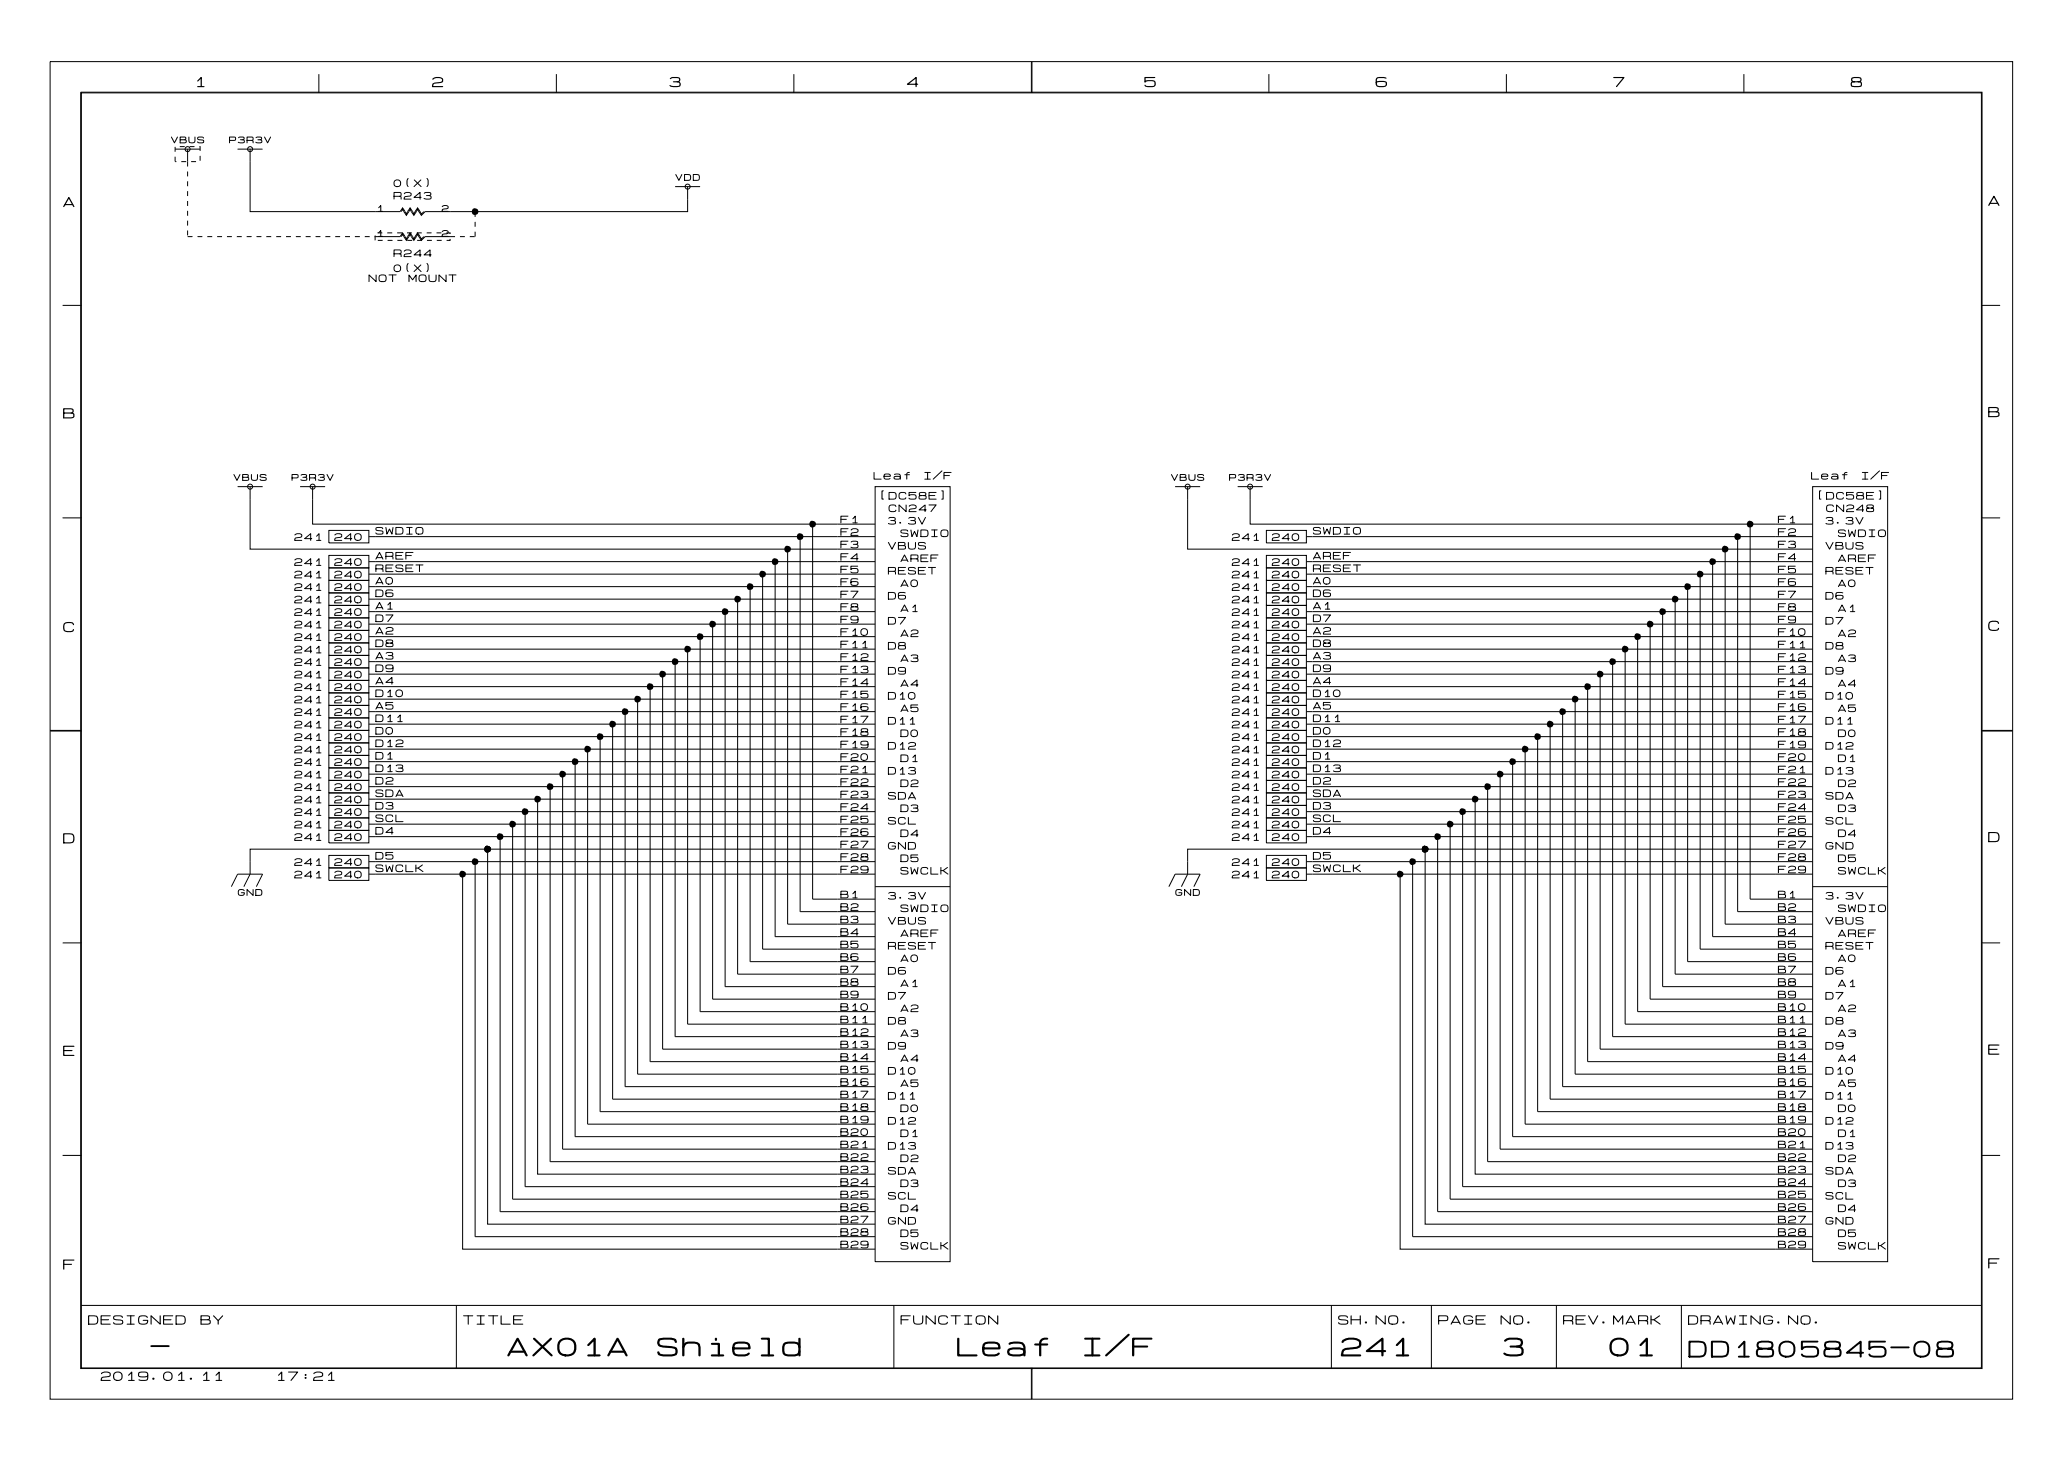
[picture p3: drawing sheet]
<svg xmlns="http://www.w3.org/2000/svg" width="297mm" height="210mm" viewBox="0 0 297 210" stroke-linecap="round" stroke-linejoin="round" font-family="sans-serif">
<g fill="none" stroke="#000" stroke-width=".14">
<path d="M7.2 8.9h282v192.1h-282zM11.6 13.3h273.2v183.3h-273.2zM11.7 13.3h273v183.2h-273zM45.8 10.6v2.7M79.9 10.6v2.7M114.1 10.6v2.7M148.2 8.9v4.4M148.3 8.9v4.4M182.3 10.6v2.7M216.4 10.6v2.7M250.6 10.6v2.7M25.2 21.4h3.5"/>
<path d="M25.2 21.1v.7M25.2 22.5v.7h.1M25.8 21.1h.7M26 23.2h.8M27 21.4v2.5M27 34h.7M27 24.6v.7M27 26v.8M27 27.5v.7M27 28.9v.7M27 30.3v.7M27 31.7v.7"/>
<path d="M27 33.1v.7M27.2 21.1h.8M27.5 23.2h.7M28.4 34h.7M28.7 21.1h.1v.6M28.8 22.4v.7M29.8 34h.7M31.2 34h.7M32.6 34h.7M34 34h.7M34.1 21.4h3.6M35.4 34h.7"/>
<path d="M35.9 21.4v9h21.6l.3-.5 .6 .9 .5-.9 .6 .9 .5-.9 .5 .9 .4-.4M36.9 34h.7M38.3 34h.7M39.7 34h.7M41.1 34h.7M42.5 34h.7M43.9 34h.7M45.3 34h.7M46.8 34h.7M48.2 34h.7M49.6 34h.7M51 34h.7"/>
<path d="M52.4 34h.7M53.8 34h3.7l.3-.5 .6 .9 .5-.9 .6 .9 .5-.9 .5 .9 .4-.4M53.9 33.8v.7M54.2 33.5h.7M54.3 34.5h.7M55.6 33.5h.8M55.7 34.5h.7M57.1 33.5h.7M57.1 34.5h.7M58.5 33.5h.7M58.5 34.5h.7M59.9 33.5h.7"/>
<path d="M59.9 34.5h.7M61.3 33.5h.7M61.3 34.5h.7M62.7 33.5h.7M62.8 34.5h.7M64.1 33.5h.6v.1M64.7 34.3v.2h-.5M65.4 34h-4.3l-.6 .5-.5-.9-.5 .9-.6-.9-.5 .9-.6-.9-.1 .4M66.1 34h.7M67.5 34h.7M68.3 30.5v.7M68.3 31.9v.7"/>
<path d="M68.3 33.3v.7M97 26.8h3.6M98.8 26.8v3.6h-37.7l-.6 .5-.5-.9-.5 .9-.6-.9-.5 .9-.6-.9-.1 .4M9 43.9h2.7M284.7 43.9h2.7M9 74.4h2.7M34.1 69.9h3.6M35.9 71.7v7.2h89.8M35.9 69.9v1.8M43.1 69.9h3.6M44.9 71.7v3.6h80.8M44.9 69.9v1.8"/>
<path d="M47.2 76.2h5.8v1.8h-5.8zM47.2 79.8h5.8v1.8h-5.8zM53 77.1h.9M113.2 78.9v53.9h12.5M115 77.1v53.9h10.7M116.8 75.3v53.9h8.9M125.7 69.9h10.8v111.4h-10.8zM125.7 77.1h-71.8M168.8 69.9h3.6M170.6 69.9v1.8M170.6 71.7v7.2h89.8M177.8 69.9h3.6"/>
<path d="M179.6 71.7v3.6h80.8M179.6 69.9v1.8M181.9 79.8h5.8v1.8h-5.8zM181.9 76.2h5.8v1.8h-5.8zM247.9 78.9v53.9h12.5M249.7 77.1v53.9h10.7M251.4 75.3v53.9h9M255 77.1h5.4M255 77.1h-67.3M260.4 69.9h10.8v111.4h-10.8zM284.7 74.4h2.7M47.2 88.8h5.8v1.8h-5.8z"/>
<path d="M47.2 81.6h5.8v1.8h-5.8zM47.2 99.5h5.8v1.8h-5.8zM47.2 94.2h5.8v1.8h-5.8zM47.2 90.6h5.8v1.8h-5.8zM47.2 83.4h5.8v1.8h-5.8zM47.2 97.8h5.8v1.7h-5.8zM47.2 87h5.8v1.8h-5.8zM47.2 85.2h5.8v1.8h-5.8zM47.2 96h5.8v1.8h-5.8zM47.2 92.4h5.8v1.8h-5.8zM53 82.5h72.7M53 89.7h.9"/>
<path d="M53.9 89.7h71.8M93.4 98.7v53.8h32.3M95.2 96.9v53.8h30.5M97 95.1v53.8h28.7M98.8 93.3v53.8h26.9M100.6 91.5v53.8h25.1M102.4 89.7v53.8h23.3M104.2 87.9v53.9h21.5M106 86.1v53.9h19.7M107.8 84.3v53.9h17.9M109.6 82.5v53.9h16.1M111.4 80.7v53.9h14.3"/>
<path d="M125.7 95.1h-72.7M125.7 91.5h-72.7M125.7 86.1h-72.7M125.7 87.9h-72.7M125.7 84.3h-72.7M125.7 80.7h-72.7M125.7 93.3h-72.7M125.7 96.9h-72.7M125.7 98.7h-72.7M181.9 85.2h5.8v1.8h-5.8zM181.9 96h5.8v1.8h-5.8zM181.9 81.6h5.8v1.8h-5.8z"/>
<path d="M181.9 99.5h5.8v1.8h-5.8zM181.9 97.8h5.8v1.7h-5.8zM181.9 94.2h5.8v1.8h-5.8zM181.9 88.8h5.8v1.8h-5.8zM181.9 83.4h5.8v1.8h-5.8zM181.9 87h5.8v1.8h-5.8zM181.9 90.6h5.8v1.8h-5.8zM181.9 92.4h5.8v1.8h-5.8zM187.7 98.7h72.7M187.7 84.3h.9M188.6 84.3h66.4M228.1 98.7v53.8h32.3"/>
<path d="M229.9 96.9v53.8h30.5M231.7 95.1v53.8h28.7M233.5 93.3v53.8h26.9M235.3 91.5v53.8h25.1M237.1 89.7v53.8h23.3M238.9 87.9v53.9h21.5M240.7 86.1v53.9h19.7M242.5 84.3v53.9h17.9M244.3 82.5v53.9h16.1M246.1 80.7v53.9h14.3M255 84.3h5.4M260.4 96.9h-72.7"/>
<path d="M260.4 93.3h-72.7M260.4 80.7h-72.7M260.4 82.5h-72.7M260.4 87.9h-72.7M260.4 86.1h-72.7M260.4 91.5h-72.7M260.4 89.7h-72.7M260.4 95.1h-72.7M7.2 105h4.5M7.2 104.9h4.5M47.2 106.7h5.8v1.8h-5.8zM47.2 117.5h5.8v1.8h-5.8z"/>
<path d="M47.2 110.3h5.8v1.8h-5.8zM47.2 104.9h5.8v1.8h-5.8zM47.2 103.1h5.8v1.8h-5.8zM47.2 113.9h5.8v1.8h-5.8zM47.2 101.3h5.8v1.8h-5.8zM47.2 119.3h5.8v1.8h-5.8zM47.2 115.7h5.8v1.8h-5.8zM47.2 108.5h5.8v1.8h-5.8zM47.2 112.1h5.8v1.8h-5.8zM53 107.6h72.7M73.6 118.4v53.9h52.1M75.4 116.6v53.9h50.3"/>
<path d="M77.2 114.8v53.9h48.5M79 113v53.9h46.7M80.8 111.2v53.9h44.9M82.6 109.4v53.9h43.1M84.4 107.6v53.9h41.3M86.2 105.8v53.9h39.5M88 104v53.9h37.7M89.8 102.2v53.9h35.9M91.6 100.4v53.9h34.1M125.7 104h-72.7M125.7 105.8h-72.7M125.7 109.4h-72.7"/>
<path d="M125.7 100.4h-72.7M125.7 113h-72.7M125.7 111.2h-72.7M125.7 116.6h-72.7M125.7 114.8h-72.7M125.7 118.4h-72.7M125.7 102.2h-72.7M181.9 119.3h5.8v1.8h-5.8zM181.9 117.5h5.8v1.8h-5.8zM181.9 115.7h5.8v1.8h-5.8zM181.9 104.9h5.8v1.8h-5.8zM181.9 112.1h5.8v1.8h-5.8z"/>
<path d="M181.9 101.3h5.8v1.8h-5.8zM181.9 103.1h5.8v1.8h-5.8zM181.9 113.9h5.8v1.8h-5.8zM181.9 110.3h5.8v1.8h-5.8zM181.9 106.7h5.8v1.8h-5.8zM181.9 108.5h5.8v1.8h-5.8zM187.7 102.2h72.7M187.7 113h72.7M208.3 118.4v53.9h52.1M210.1 116.6v53.9h50.3M211.9 114.8v53.9h48.5M213.7 113v53.9h46.7"/>
<path d="M215.5 111.2v53.9h44.9M217.3 109.4v53.9h43.1M219.1 107.6v53.9h41.3M220.9 105.8v53.9h39.5M222.7 104v53.9h37.7M224.5 102.2v53.9h35.9M226.3 100.4v53.9h34.1M260.4 118.4h-72.7M260.4 114.8h-72.7M260.4 116.6h-72.7M260.4 111.2h-72.7M260.4 100.4h-72.7"/>
<path d="M260.4 109.4h-72.7M260.4 105.8h-72.7M260.4 107.6h-72.7M260.4 104h-72.7M284.7 104.9h4.5M284.7 105h4.5M9 135.5h2.7M33.2 127.4l.9-1.8h3.6l-.9 1.8M47.2 124.7h5.8v1.8h-5.8zM47.2 122.9h5.8v1.8h-5.8zM53 125.6h13.5M68.3 123.8v53.9h57.4"/>
<path d="M70.1 122h-34.2v3.6l-.9 1.8M70.1 122v53.9h55.6M71.9 120.2v53.9h53.8M125.7 123.8h-72.7M125.7 125.6h-59.2v53.9h59.2M125.7 120.2h-72.7M125.7 122h-55.6M125.7 127.4h10.8M167.9 127.4l.9-1.8h3.6l-.9 1.8M181.9 122.9h5.8v1.8h-5.8zM181.9 124.7h5.8v1.8h-5.8zM201.2 125.6h-13.5"/>
<path d="M203 123.8v53.9h57.4M204.8 122h-34.2v3.6l-.9 1.8M204.8 122v53.9h55.6M206.6 120.2v53.9h53.8M260.4 120.2h-72.7M260.4 125.6h-59.2v53.9h59.2M260.4 123.8h-72.7M260.4 122h-55.6M260.4 127.4h10.8M284.7 135.5h2.7M9 166h2.7M284.7 166h2.7"/>
<path d="M11.7 187.6h273M65.6 187.6v8.9M128.4 187.6v8.9M148.2 196.5v4.5M148.3 196.5v4.5M191.3 187.6v8.9M205.7 187.6v8.9M223.6 187.6v8.9M241.6 187.6v8.9"/>
<circle cx="27" cy="21.4" r=".36"/>
<circle cx="35.9" cy="21.4" r=".36"/>
<circle cx="98.8" cy="26.8" r=".36"/>
<circle cx="35.9" cy="69.9" r=".36"/>
<circle cx="44.9" cy="69.9" r=".36"/>
<circle cx="170.6" cy="69.9" r=".36"/>
<circle cx="179.6" cy="69.9" r=".36"/>
</g>
<g fill="#000">
<path d="M68 30l.2-.1 .5 .2 .1 .3-.2 .3-.4 .2-.3-.1-.1-.3v-.3zM112.9 78.5l.2-.1 .5 .2 .1 .3-.2 .3-.4 .2-.3-.1-.1-.3v-.3zM114.7 76.7l.2-.1 .5 .2 .1 .3-.2 .3-.4 .2-.3-.1-.1-.3v-.3zM116.5 74.9l.2-.1 .5 .2v.3l-.1 .3-.4 .2-.3-.1-.1-.3v-.3zM247.6 78.5l.2-.1 .5 .2 .1 .3-.2 .3-.4 .2-.3-.1-.1-.3v-.3zM249.4 76.7l.2-.1 .5 .2v.3l-.1 .3-.4 .2-.3-.1-.1-.3v-.3zM251.2 74.9l.2-.1 .5 .2v.3l-.1 .3-.4 .2-.3-.1-.1-.3v-.3zM93.1 98.2h.3l.4 .2 .1 .3-.1 .3-.5 .1-.2-.1-.2-.2 .1-.3zM94.9 96.4h.3l.4 .2 .1 .3-.1 .3-.5 .1-.2-.1-.2-.2 .1-.3zM96.7 94.6h.3l.4 .2 .1 .3-.1 .3-.5 .1-.2-.1-.2-.2v-.3zM98.5 92.8h.3l.4 .2 .1 .3-.1 .3-.5 .2-.2-.1-.2-.3v-.3zM100.3 91h.3l.4 .2 .1 .3-.1 .3-.5 .2-.2-.1-.2-.3v-.3z"/>
<path d="M102.1 89.3l.3-.1 .4 .2 .1 .3-.1 .3-.5 .2-.2-.1-.2-.3v-.3zM103.9 87.5l.3-.1 .4 .2 .1 .3-.1 .3-.5 .2-.3-.1-.1-.3v-.3zM105.7 85.7l.3-.1 .4 .2 .1 .3-.1 .3-.5 .2-.3-.1-.1-.3v-.3zM107.5 83.9l.3-.1 .4 .2 .1 .3-.2 .3-.4 .2-.3-.1-.1-.3v-.3zM109.3 82.1l.3-.1 .4 .2 .1 .3-.2 .3-.4 .2-.3-.1-.1-.3v-.3zM111.1 80.3l.3-.1 .4 .2 .1 .3-.2 .3-.4 .2-.3-.1-.1-.3v-.3zM227.8 98.2h.3l.4 .2 .1 .3-.1 .3-.5 .1-.2-.1-.2-.2 .1-.3zM229.6 96.4h.3l.4 .2 .1 .3-.1 .3-.5 .1-.2-.1-.2-.2v-.3zM231.4 94.6h.3l.4 .2 .1 .3-.1 .3-.5 .1-.2-.1-.2-.2v-.3zM233.2 92.8h.3l.4 .2 .1 .3-.1 .3-.5 .2-.2-.1-.2-.3v-.3zM235 91h.3l.4 .2 .1 .3-.1 .3-.5 .2-.2-.1-.2-.3v-.3zM236.8 89.3l.3-.1 .4 .2 .1 .3-.1 .3-.5 .2-.3-.1-.1-.3v-.3z"/>
<path d="M238.6 87.5l.3-.1 .4 .2 .1 .3-.1 .3-.5 .2-.3-.1-.1-.3v-.3zM240.4 85.7l.3-.1 .4 .2 .1 .3-.2 .3-.4 .2-.3-.1-.1-.3v-.3zM242.2 83.9l.3-.1 .4 .2 .1 .3-.2 .3-.4 .2-.3-.1-.1-.3v-.3zM244 82.1l.3-.1 .4 .2 .1 .3-.2 .3-.4 .2-.3-.1-.1-.3v-.3zM245.8 80.3l.2-.1 .5 .2 .1 .3-.2 .3-.4 .2-.3-.1-.1-.3v-.3zM73.4 118l.2-.1 .5 .2v.3l-.1 .3-.4 .2-.3-.1-.1-.3v-.3zM75.1 116.2l.3-.1 .4 .2 .1 .3-.1 .3-.4 .2-.3-.1-.1-.3v-.3zM76.9 114.4l.3-.1 .4 .2 .1 .3-.1 .3-.4 .2-.3-.1-.1-.3v-.3zM78.7 112.6l.3-.1 .4 .2 .1 .3-.1 .3-.4 .2-.3-.1-.1-.3v-.3zM80.5 110.8l.3-.1 .4 .2 .1 .3-.1 .3-.4 .2-.3-.1-.1-.2v-.4zM82.3 109l.3-.1 .4 .2 .1 .3-.1 .3-.4 .2-.3-.1-.1-.2v-.3zM84.1 107.2l.3-.1 .4 .2 .1 .3-.1 .4-.4 .1-.3-.1-.1-.2v-.3z"/>
<path d="M85.9 105.4l.3-.1 .4 .2 .1 .3-.1 .4-.4 .1-.3-.1-.1-.2v-.3zM87.7 103.6l.3-.1 .4 .3 .1 .2-.1 .4-.4 .1-.3-.1-.1-.2v-.3zM89.5 101.8h.3l.4 .2 .1 .2-.1 .4-.4 .1-.3-.1-.2-.2 .1-.3zM91.3 100h.3l.4 .2 .1 .2-.1 .4-.4 .1-.3-.1-.2-.2 .1-.3zM208 118l.3-.1 .4 .2 .1 .3-.1 .3-.4 .2-.3-.1-.1-.3v-.3zM209.8 116.2l.3-.1 .4 .2 .1 .3-.1 .3-.4 .2-.3-.1-.1-.3v-.3zM211.6 114.4l.3-.1 .4 .2 .1 .3-.1 .3-.4 .2-.3-.1-.1-.3v-.3zM213.4 112.6l.3-.1 .4 .2 .1 .3-.1 .3-.4 .2-.3-.1-.1-.3v-.3zM215.2 110.8l.3-.1 .4 .2 .1 .3-.1 .3-.4 .2-.3-.1-.1-.2v-.4zM217 109l.3-.1 .4 .2 .1 .3-.1 .3-.4 .2-.3-.1-.1-.2v-.3zM218.8 107.2l.3-.1 .4 .2 .1 .3-.1 .4-.4 .1-.3-.1-.1-.2v-.3zM220.6 105.4l.3-.1 .4 .2 .1 .3-.1 .4-.4 .1-.3-.1-.1-.2v-.3z"/>
<path d="M222.4 103.6l.3-.1 .4 .3 .1 .2-.1 .4-.4 .1-.3-.1-.2-.2 .1-.3zM224.2 101.8h.3l.4 .2 .1 .2-.1 .4-.4 .1-.3-.1-.2-.2 .1-.3zM226 100h.3l.4 .2 .1 .2-.1 .4-.5 .1-.2-.1-.2-.2 .1-.3zM66.2 125.2l.3-.1 .4 .2 .1 .3-.2 .3-.4 .2-.3-.1-.1-.3v-.3zM68 123.4l.2-.1 .5 .2 .1 .3-.2 .3-.4 .2-.3-.1-.1-.3v-.3zM69.8 121.6l.2-.1 .5 .2 .1 .3-.2 .3-.4 .2-.3-.1-.1-.3v-.3zM71.6 119.8l.2-.1 .5 .2v.3l-.1 .3-.4 .2-.3-.1-.1-.3v-.3zM200.9 125.2l.3-.1 .4 .2 .1 .3-.2 .3-.4 .2-.3-.1-.1-.3v-.3zM202.7 123.4l.2-.1 .5 .2 .1 .3-.2 .3-.4 .2-.3-.1-.1-.3v-.3zM204.5 121.6l.2-.1 .5 .2v.3l-.1 .3-.4 .2-.3-.1-.1-.3v-.3zM206.3 119.8l.2-.1 .5 .2v.3l-.1 .3-.4 .2-.3-.1-.1-.3v-.3z"/>
</g>
<g font-size="3.6">
<text x="72.8" y="195.4">AX01A</text>
<text x="94.3" y="195.4">Shield</text>
<text x="137.4" y="195.4">Leaf</text>
<text x="155.3" y="195.4">I/F</text>
<text x="192.5" y="195.4">241</text>
<text x="215.8" y="195.4">3</text>
<text x="231.1" y="195.4">01</text>
</g>
<g font-size="3.2">
<text x="21.6" y="195.3">-</text>
<text x="242.5" y="195.5">DD1805845-08</text>
</g>
<g font-size="2">
<text x="27.9" y="12.8">1</text>
<text x="62" y="12.8">2</text>
<text x="96.1" y="12.8">3</text>
<text x="130.2" y="12.8">4</text>
<text x="164.3" y="12.8">5</text>
<text x="197.6" y="12.8">6</text>
<text x="231.7" y="12.8">7</text>
<text x="265.8" y="12.8">8</text>
<text x="285.6" y="29.8">A</text>
<text x="9" y="30">A</text>
<text x="9" y="60.4">B</text>
<text x="285.6" y="60.2">B</text>
<text x="9" y="91.1">C</text>
<text x="285.6" y="90.9">C</text>
<text x="9" y="121.4">D</text>
<text x="285.6" y="121.3">D</text>
<text x="9" y="152">E</text>
<text x="285.6" y="151.8">E</text>
<text x="9" y="182.7">F</text>
<text x="285.6" y="182.5">F</text>
</g>
<g font-size="1.8">
<text x="12.6" y="190.6">DESIGNED</text>
<text x="28.7" y="190.6">BY</text>
<text x="66.5" y="190.6">TITLE</text>
<text x="129.3" y="190.6">FUNCTION</text>
<text x="192.2" y="190.6">SH.NO.</text>
<text x="206.6" y="190.6">PAGE</text>
<text x="215.5" y="190.6">NO.</text>
<text x="224.5" y="190.6">REV.MARK</text>
<text x="242.5" y="190.6">DRAWING.NO.</text>
<text x="14.4" y="198.6">2019.01.11</text>
<text x="39.5" y="198.6">17:21</text>
</g>
<g font-size="1.4">
<text x="56.5" y="28.9">R243</text>
<text x="56.5" y="27.1">0(X)</text>
<text x="52.9" y="40.7">NOT</text>
<text x="56.5" y="37.1">R244</text>
<text x="56.5" y="39.3">0(X)</text>
<text x="58.7" y="40.7">MOUNT</text>
<text x="125.5" y="69.1">Leaf</text>
<text x="126.2" y="72">[DC58E]</text>
<text x="132.6" y="69.1">I/F</text>
<text x="260.2" y="69.1">Leaf</text>
<text x="260.9" y="72">[DC58E]</text>
<text x="267.3" y="69.1">I/F</text>
<text x="42.2" y="77.9">241</text>
<text x="48" y="77.9">240</text>
<text x="53.9" y="77">SWDIO</text>
<text x="120.7" y="77.2">F2</text>
<text x="120.7" y="75.4">F1</text>
<text x="127.5" y="75.6">3.3V</text>
<text x="127.6" y="73.8">CN247</text>
<text x="129.3" y="77.3">SWDIO</text>
<text x="176.9" y="77.9">241</text>
<text x="182.7" y="77.9">240</text>
<text x="188.6" y="77">SWDIO</text>
<text x="255.4" y="77.2">F2</text>
<text x="255.4" y="75.4">F1</text>
<text x="262.2" y="75.6">3.3V</text>
<text x="262.3" y="73.8">CN248</text>
<text x="264" y="77.3">SWDIO</text>
<text x="42.2" y="83.3">241</text>
<text x="42.2" y="81.5">241</text>
<text x="48" y="83.3">240</text>
<text x="48" y="81.5">240</text>
<text x="53.9" y="82.4">RESET</text>
<text x="53.9" y="80.6">AREF</text>
<text x="120.7" y="82.6">F5</text>
<text x="120.7" y="80.8">F4</text>
<text x="120.7" y="79">F3</text>
<text x="127.5" y="79.1">VBUS</text>
<text x="127.5" y="82.7">RESET</text>
<text x="129.3" y="80.9">AREF</text>
<text x="176.9" y="83.3">241</text>
<text x="176.9" y="81.5">241</text>
<text x="182.7" y="83.3">240</text>
<text x="182.7" y="81.5">240</text>
<text x="188.6" y="82.4">RESET</text>
<text x="188.6" y="80.6">AREF</text>
<text x="255.4" y="82.6">F5</text>
<text x="255.4" y="80.8">F4</text>
<text x="255.4" y="79">F3</text>
<text x="262.2" y="82.7">RESET</text>
<text x="262.2" y="79.1">VBUS</text>
<text x="264" y="80.9">AREF</text>
<text x="42.2" y="85.1">241</text>
<text x="42.2" y="88.7">241</text>
<text x="42.2" y="86.9">241</text>
<text x="48" y="85.1">240</text>
<text x="48" y="88.7">240</text>
<text x="48" y="86.9">240</text>
<text x="53.9" y="84.2">A0</text>
<text x="53.9" y="89.6">D7</text>
<text x="53.9" y="87.8">A1</text>
<text x="53.9" y="86">D6</text>
<text x="120.7" y="89.7">F9</text>
<text x="120.7" y="87.9">F8</text>
<text x="120.7" y="86.1">F7</text>
<text x="120.7" y="84.4">F6</text>
<text x="127.5" y="89.9">D7</text>
<text x="127.5" y="86.3">D6</text>
<text x="129.3" y="84.5">A0</text>
<text x="129.3" y="88.1">A1</text>
<text x="176.9" y="86.9">241</text>
<text x="176.9" y="85.1">241</text>
<text x="176.9" y="88.7">241</text>
<text x="182.7" y="86.9">240</text>
<text x="182.7" y="85.1">240</text>
<text x="182.7" y="88.7">240</text>
<text x="188.6" y="86">D6</text>
<text x="188.6" y="89.6">D7</text>
<text x="188.6" y="84.2">A0</text>
<text x="188.6" y="87.8">A1</text>
<text x="255.4" y="89.7">F9</text>
<text x="255.4" y="87.9">F8</text>
<text x="255.4" y="86.1">F7</text>
<text x="255.4" y="84.4">F6</text>
<text x="262.2" y="89.9">D7</text>
<text x="262.2" y="86.3">D6</text>
<text x="264" y="84.5">A0</text>
<text x="264" y="88.1">A1</text>
<text x="42.2" y="90.5">241</text>
<text x="42.2" y="95.8">241</text>
<text x="42.2" y="92.3">241</text>
<text x="42.2" y="94.1">241</text>
<text x="48" y="90.5">240</text>
<text x="48" y="95.8">240</text>
<text x="48" y="92.3">240</text>
<text x="48" y="94.1">240</text>
<text x="53.9" y="94.9">A3</text>
<text x="53.9" y="91.4">A2</text>
<text x="53.9" y="93.2">D8</text>
<text x="120.7" y="93.3">F11</text>
<text x="120.7" y="91.5">F10</text>
<text x="120.7" y="95.1">F12</text>
<text x="127.5" y="93.5">D8</text>
<text x="129.3" y="91.7">A2</text>
<text x="129.3" y="95.3">A3</text>
<text x="176.9" y="95.8">241</text>
<text x="176.9" y="90.5">241</text>
<text x="176.9" y="92.3">241</text>
<text x="176.9" y="94.1">241</text>
<text x="182.7" y="95.8">240</text>
<text x="182.7" y="90.5">240</text>
<text x="182.7" y="92.3">240</text>
<text x="182.7" y="94.1">240</text>
<text x="188.6" y="94.9">A3</text>
<text x="188.6" y="91.4">A2</text>
<text x="188.6" y="93.2">D8</text>
<text x="255.4" y="93.3">F11</text>
<text x="255.4" y="91.5">F10</text>
<text x="255.4" y="95.1">F12</text>
<text x="262.2" y="93.5">D8</text>
<text x="264" y="95.3">A3</text>
<text x="264" y="91.7">A2</text>
<text x="42.2" y="101.2">241</text>
<text x="42.2" y="99.4">241</text>
<text x="42.2" y="97.6">241</text>
<text x="48" y="101.2">240</text>
<text x="48" y="99.4">240</text>
<text x="48" y="97.6">240</text>
<text x="53.9" y="100.3">D10</text>
<text x="53.9" y="98.5">A4</text>
<text x="53.9" y="96.7">D9</text>
<text x="120.7" y="96.9">F13</text>
<text x="120.7" y="98.7">F14</text>
<text x="120.7" y="100.5">F15</text>
<text x="127.5" y="97.1">D9</text>
<text x="127.5" y="100.7">D10</text>
<text x="129.3" y="98.9">A4</text>
<text x="176.9" y="97.6">241</text>
<text x="176.9" y="101.2">241</text>
<text x="176.9" y="99.4">241</text>
<text x="182.7" y="97.6">240</text>
<text x="182.7" y="101.2">240</text>
<text x="182.7" y="99.4">240</text>
<text x="188.6" y="96.7">D9</text>
<text x="188.6" y="100.3">D10</text>
<text x="188.6" y="98.5">A4</text>
<text x="255.4" y="96.9">F13</text>
<text x="255.4" y="98.7">F14</text>
<text x="255.4" y="100.5">F15</text>
<text x="262.2" y="100.7">D10</text>
<text x="262.2" y="97.1">D9</text>
<text x="264" y="98.9">A4</text>
<text x="42.2" y="104.8">241</text>
<text x="42.2" y="106.6">241</text>
<text x="42.2" y="103">241</text>
<text x="48" y="104.8">240</text>
<text x="48" y="106.6">240</text>
<text x="48" y="103">240</text>
<text x="53.9" y="103.9">D11</text>
<text x="53.9" y="107.5">D12</text>
<text x="53.9" y="105.7">D0</text>
<text x="53.9" y="102.1">A5</text>
<text x="120.7" y="102.3">F16</text>
<text x="120.7" y="104.1">F17</text>
<text x="120.7" y="105.9">F18</text>
<text x="120.7" y="107.7">F19</text>
<text x="127.5" y="104.3">D11</text>
<text x="127.5" y="107.9">D12</text>
<text x="129.3" y="106.1">D0</text>
<text x="129.3" y="102.5">A5</text>
<text x="176.9" y="106.6">241</text>
<text x="176.9" y="103">241</text>
<text x="176.9" y="104.8">241</text>
<text x="182.7" y="106.6">240</text>
<text x="182.7" y="103">240</text>
<text x="182.7" y="104.8">240</text>
<text x="188.6" y="105.7">D0</text>
<text x="188.6" y="102.1">A5</text>
<text x="188.6" y="103.9">D11</text>
<text x="188.6" y="107.5">D12</text>
<text x="255.4" y="102.3">F16</text>
<text x="255.4" y="104.1">F17</text>
<text x="255.4" y="105.9">F18</text>
<text x="255.4" y="107.7">F19</text>
<text x="262.2" y="107.9">D12</text>
<text x="262.2" y="104.3">D11</text>
<text x="264" y="106.1">D0</text>
<text x="264" y="102.5">A5</text>
<text x="42.2" y="108.4">241</text>
<text x="42.2" y="112">241</text>
<text x="42.2" y="110.2">241</text>
<text x="42.2" y="113.8">241</text>
<text x="48" y="108.4">240</text>
<text x="48" y="112">240</text>
<text x="48" y="110.2">240</text>
<text x="48" y="113.8">240</text>
<text x="53.9" y="111.1">D13</text>
<text x="53.9" y="109.3">D1</text>
<text x="53.9" y="112.9">D2</text>
<text x="120.7" y="109.5">F20</text>
<text x="120.7" y="111.3">F21</text>
<text x="120.7" y="113.1">F22</text>
<text x="127.5" y="111.5">D13</text>
<text x="129.3" y="109.7">D1</text>
<text x="129.3" y="113.3">D2</text>
<text x="176.9" y="113.8">241</text>
<text x="176.9" y="112">241</text>
<text x="176.9" y="108.4">241</text>
<text x="176.9" y="110.2">241</text>
<text x="182.7" y="113.8">240</text>
<text x="182.7" y="112">240</text>
<text x="182.7" y="108.4">240</text>
<text x="182.7" y="110.2">240</text>
<text x="188.6" y="112.9">D2</text>
<text x="188.6" y="111.1">D13</text>
<text x="188.6" y="109.3">D1</text>
<text x="255.4" y="109.5">F20</text>
<text x="255.4" y="111.3">F21</text>
<text x="255.4" y="113.1">F22</text>
<text x="262.2" y="111.5">D13</text>
<text x="264" y="109.7">D1</text>
<text x="264" y="113.3">D2</text>
<text x="42.2" y="119.2">241</text>
<text x="42.2" y="115.6">241</text>
<text x="42.2" y="117.4">241</text>
<text x="48" y="119.2">240</text>
<text x="48" y="115.6">240</text>
<text x="48" y="117.4">240</text>
<text x="53.9" y="118.3">SCL</text>
<text x="53.9" y="114.7">SDA</text>
<text x="53.9" y="116.5">D3</text>
<text x="120.7" y="114.9">F23</text>
<text x="120.7" y="116.7">F24</text>
<text x="120.7" y="118.5">F25</text>
<text x="127.5" y="118.7">SCL</text>
<text x="127.5" y="115.1">SDA</text>
<text x="129.3" y="116.9">D3</text>
<text x="176.9" y="119.2">241</text>
<text x="176.9" y="117.4">241</text>
<text x="176.9" y="115.6">241</text>
<text x="182.7" y="119.2">240</text>
<text x="182.7" y="117.4">240</text>
<text x="182.7" y="115.6">240</text>
<text x="188.6" y="118.3">SCL</text>
<text x="188.6" y="116.5">D3</text>
<text x="188.6" y="114.7">SDA</text>
<text x="255.4" y="114.9">F23</text>
<text x="255.4" y="116.7">F24</text>
<text x="255.4" y="118.5">F25</text>
<text x="262.2" y="118.7">SCL</text>
<text x="262.2" y="115.1">SDA</text>
<text x="264" y="116.9">D3</text>
<text x="42.2" y="124.6">241</text>
<text x="42.2" y="121">241</text>
<text x="48" y="124.6">240</text>
<text x="48" y="121">240</text>
<text x="53.9" y="123.7">D5</text>
<text x="53.9" y="125.5">SWCLK</text>
<text x="53.9" y="120.1">D4</text>
<text x="120.7" y="120.3">F26</text>
<text x="120.7" y="122.1">F27</text>
<text x="120.7" y="123.9">F28</text>
<text x="120.7" y="125.7">F29</text>
<text x="127.5" y="122.2">GND</text>
<text x="129.3" y="120.5">D4</text>
<text x="129.3" y="125.8">SWCLK</text>
<text x="129.3" y="124">D5</text>
<text x="176.9" y="121">241</text>
<text x="176.9" y="124.6">241</text>
<text x="182.7" y="121">240</text>
<text x="182.7" y="124.6">240</text>
<text x="188.6" y="120.1">D4</text>
<text x="188.6" y="123.7">D5</text>
<text x="188.6" y="125.5">SWCLK</text>
<text x="255.4" y="120.3">F26</text>
<text x="255.4" y="122.1">F27</text>
<text x="255.4" y="123.9">F28</text>
<text x="255.4" y="125.7">F29</text>
<text x="262.2" y="122.2">GND</text>
<text x="264" y="124">D5</text>
<text x="264" y="120.5">D4</text>
<text x="264" y="125.8">SWCLK</text>
<text x="42.2" y="126.4">241</text>
<text x="48" y="126.4">240</text>
<text x="120.7" y="129.3">B1</text>
<text x="120.7" y="131">B2</text>
<text x="127.5" y="129.4">3.3V</text>
<text x="129.3" y="131.2">SWDIO</text>
<text x="176.9" y="126.4">241</text>
<text x="182.7" y="126.4">240</text>
<text x="255.4" y="129.3">B1</text>
<text x="255.4" y="131">B2</text>
<text x="262.2" y="129.4">3.3V</text>
<text x="264" y="131.2">SWDIO</text>
<text x="120.7" y="132.8">B3</text>
<text x="120.7" y="134.6">B4</text>
<text x="120.7" y="136.4">B5</text>
<text x="127.5" y="133">VBUS</text>
<text x="127.5" y="136.6">RESET</text>
<text x="129.3" y="134.8">AREF</text>
<text x="255.4" y="132.8">B3</text>
<text x="255.4" y="134.6">B4</text>
<text x="255.4" y="136.4">B5</text>
<text x="262.2" y="133">VBUS</text>
<text x="262.2" y="136.6">RESET</text>
<text x="264" y="134.8">AREF</text>
<text x="120.7" y="138.2">B6</text>
<text x="120.7" y="140">B7</text>
<text x="120.7" y="141.8">B8</text>
<text x="120.7" y="143.6">B9</text>
<text x="127.5" y="143.8">D7</text>
<text x="127.5" y="140.2">D6</text>
<text x="129.3" y="142">A1</text>
<text x="129.3" y="138.4">A0</text>
<text x="255.4" y="138.2">B6</text>
<text x="255.4" y="140">B7</text>
<text x="255.4" y="141.8">B8</text>
<text x="255.4" y="143.6">B9</text>
<text x="262.2" y="143.8">D7</text>
<text x="262.2" y="140.2">D6</text>
<text x="264" y="138.4">A0</text>
<text x="264" y="142">A1</text>
<text x="120.7" y="145.4">B10</text>
<text x="120.7" y="147.2">B11</text>
<text x="120.7" y="149">B12</text>
<text x="127.5" y="147.4">D8</text>
<text x="129.3" y="149.2">A3</text>
<text x="129.3" y="145.6">A2</text>
<text x="255.4" y="145.4">B10</text>
<text x="255.4" y="147.2">B11</text>
<text x="255.4" y="149">B12</text>
<text x="262.2" y="147.4">D8</text>
<text x="264" y="149.2">A3</text>
<text x="264" y="145.6">A2</text>
<text x="120.7" y="150.8">B13</text>
<text x="120.7" y="152.6">B14</text>
<text x="120.7" y="154.4">B15</text>
<text x="127.5" y="151">D9</text>
<text x="127.5" y="154.6">D10</text>
<text x="129.3" y="152.8">A4</text>
<text x="255.4" y="150.8">B13</text>
<text x="255.4" y="152.6">B14</text>
<text x="255.4" y="154.4">B15</text>
<text x="262.2" y="154.6">D10</text>
<text x="262.2" y="151">D9</text>
<text x="264" y="152.8">A4</text>
<text x="120.7" y="156.2">B16</text>
<text x="120.7" y="158">B17</text>
<text x="120.7" y="159.8">B18</text>
<text x="120.7" y="161.6">B19</text>
<text x="127.5" y="158.2">D11</text>
<text x="127.5" y="161.8">D12</text>
<text x="129.3" y="160">D0</text>
<text x="129.3" y="156.4">A5</text>
<text x="255.4" y="156.2">B16</text>
<text x="255.4" y="158">B17</text>
<text x="255.4" y="159.8">B18</text>
<text x="255.4" y="161.6">B19</text>
<text x="262.2" y="161.8">D12</text>
<text x="262.2" y="158.2">D11</text>
<text x="264" y="160">D0</text>
<text x="264" y="156.4">A5</text>
<text x="120.7" y="163.4">B20</text>
<text x="120.7" y="165.2">B21</text>
<text x="120.7" y="167">B22</text>
<text x="127.5" y="165.4">D13</text>
<text x="129.3" y="167.1">D2</text>
<text x="129.3" y="163.6">D1</text>
<text x="255.4" y="163.4">B20</text>
<text x="255.4" y="165.2">B21</text>
<text x="255.4" y="167">B22</text>
<text x="262.2" y="165.3">D13</text>
<text x="264" y="163.6">D1</text>
<text x="264" y="167.1">D2</text>
<text x="120.7" y="168.8">B23</text>
<text x="120.7" y="170.6">B24</text>
<text x="120.7" y="172.4">B25</text>
<text x="127.5" y="168.9">SDA</text>
<text x="127.5" y="172.5">SCL</text>
<text x="129.3" y="170.7">D3</text>
<text x="255.4" y="168.8">B23</text>
<text x="255.4" y="170.6">B24</text>
<text x="255.4" y="172.4">B25</text>
<text x="262.2" y="172.5">SCL</text>
<text x="262.2" y="168.9">SDA</text>
<text x="264" y="170.7">D3</text>
<text x="120.7" y="174.2">B26</text>
<text x="120.7" y="175.9">B27</text>
<text x="120.7" y="177.7">B28</text>
<text x="120.7" y="179.5">B29</text>
<text x="127.5" y="176.1">GND</text>
<text x="129.3" y="174.3">D4</text>
<text x="129.3" y="177.9">D5</text>
<text x="129.3" y="179.7">SWCLK</text>
<text x="255.4" y="174.2">B26</text>
<text x="255.4" y="175.9">B27</text>
<text x="255.4" y="177.7">B28</text>
<text x="255.4" y="179.5">B29</text>
<text x="262.2" y="176.1">GND</text>
<text x="264" y="179.7">SWCLK</text>
<text x="264" y="177.9">D5</text>
<text x="264" y="174.3">D4</text>
</g>
<g font-size="1.3">
<text x="24.5" y="20.7">VBUS</text>
<text x="32.9" y="20.7">P3R3V</text>
<text x="97" y="26.1">VDD</text>
<text x="54.1" y="30.6">1</text>
<text x="54.1" y="34.2">1</text>
<text x="63.4" y="30.6">2</text>
<text x="63.4" y="34.2">2</text>
<text x="33.5" y="69.2">VBUS</text>
<text x="41.9" y="69.2">P3R3V</text>
<text x="168.2" y="69.2">VBUS</text>
<text x="176.6" y="69.2">P3R3V</text>
<text x="34.1" y="128.9">GND</text>
<text x="168.8" y="128.9">GND</text>
</g>
</svg>
